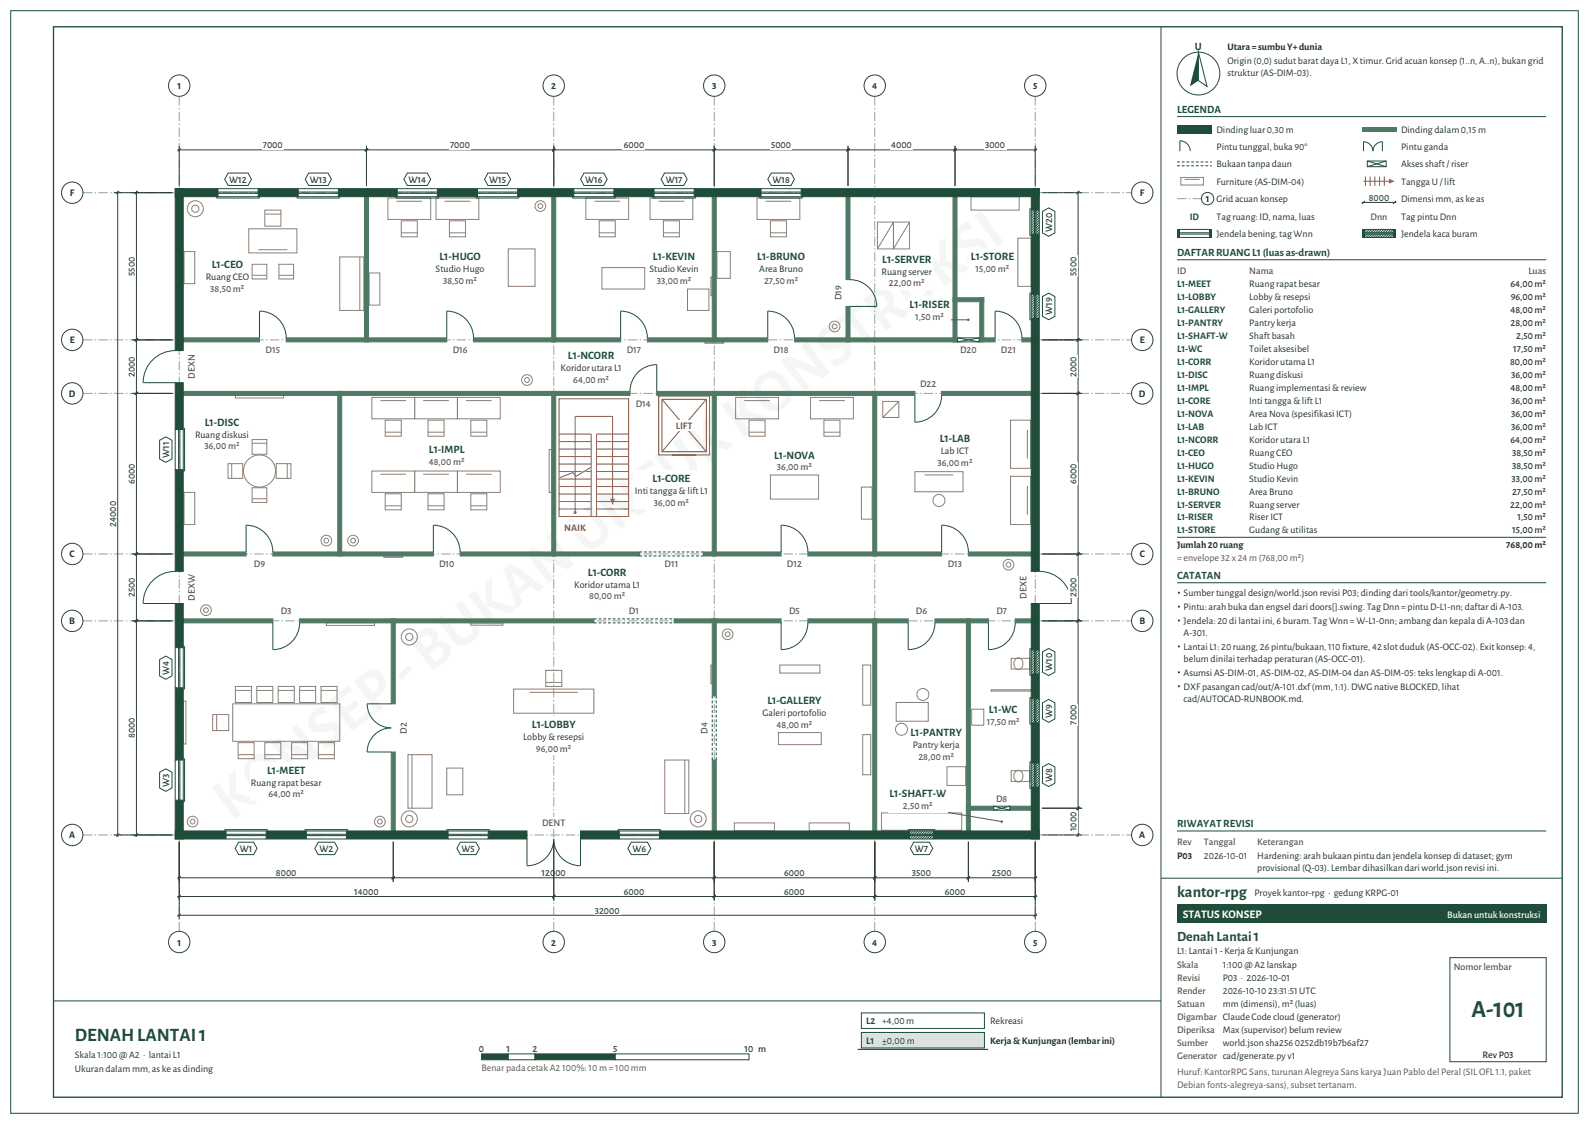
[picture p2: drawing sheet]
<svg xmlns="http://www.w3.org/2000/svg" width="594mm" height="420mm" viewBox="0 0 594 420" stroke-linecap="round" stroke-linejoin="round" font-family="sans-serif">
<path d="M20 10h564v400h-564z" fill="none" stroke="#1f4d3a" stroke-width=".49"/>
<path d="M4 4h586v412h-586zM434 10v400M20 374h414" fill="none" stroke="#1f4d3a" stroke-width=".37"/>
<path d="M31 72h392M31 127h392M31 147h392M31 207h392M31 232h392M31 312h392M67 348v-312M207 348v-312M267 348v-312M327 348v-312M387 348v-312" fill="none" stroke="#8fa99b" stroke-width=".37" stroke-dasharray="3.5 .9 .5 .9" stroke-linecap="butt"/>
<g fill="#fff" stroke="#2f4238" stroke-width=".37">
<circle cx="67" cy="352" r="4"/>
<circle cx="67" cy="32" r="4"/>
<circle cx="207" cy="352" r="4"/>
<circle cx="207" cy="32" r="4"/>
<circle cx="267" cy="352" r="4"/>
<circle cx="267" cy="32" r="4"/>
<circle cx="327" cy="352" r="4"/>
<circle cx="327" cy="32" r="4"/>
<circle cx="387" cy="352" r="4"/>
<circle cx="387" cy="32" r="4"/>
<circle cx="27" cy="312" r="4"/>
<circle cx="427" cy="312" r="4"/>
<circle cx="27" cy="232" r="4"/>
<circle cx="427" cy="232" r="4"/>
<circle cx="27" cy="207" r="4"/>
<circle cx="427" cy="207" r="4"/>
<circle cx="27" cy="147" r="4"/>
<circle cx="427" cy="147" r="4"/>
<circle cx="27" cy="127" r="4"/>
<circle cx="427" cy="127" r="4"/>
<circle cx="27" cy="72" r="4"/>
<circle cx="427" cy="72" r="4"/>
</g>
<g fill="none" stroke="#8a8076" stroke-width=".37">
<path d="M68.8 94h4v12h-4zM380.5 89h5v18h-5zM377.7 157h7.5v18h-7.5zM377.7 178h7.5v18h-7.5zM384.1 160.6v10.8M68.8 184h4v12h-4zM384.1 181.6v10.8M370.5 257.7h15v.5h-15zM378 246h7v4h-7zM68.5 262h1v16h-1zM87 263h40v14h-40zM378 288h7v4h-7z"/>
<circle cx="73" cy="78" r="3"/>
<circle cx="72" cy="307" r="2"/>
<circle cx="72" cy="307" r=".9"/>
</g>
<path d="M209 149h26v44h-26z" fill="none" stroke="#b5532f" stroke-width=".37"/>
<g fill="#4e7a64" stroke="#4e7a64" stroke-width=".37">
<path d="M377.5 301.2h10.3v1.5h-10.3z" fill-rule="evenodd"/>
<path d="M66.3 231.2h35.7v1.5h-35.7z" fill-rule="evenodd"/>
<path d="M112 231.2h110v1.5h-110z" fill-rule="evenodd"/>
<path d="M252 231.2h40v1.5h-40z" fill-rule="evenodd"/>
<path d="M302 231.2h37.5v1.5h-37.5z" fill-rule="evenodd"/>
<path d="M379.5 231.2h8.3v1.5h-8.3z" fill-rule="evenodd"/>
<path d="M66.3 206.2h25.7v1.5h-25.7z" fill-rule="evenodd"/>
<path d="M102 206.2h60v1.5h-60z" fill-rule="evenodd"/>
<path d="M172 206.2h67v1.5h-67z" fill-rule="evenodd"/>
<path d="M302 206.2h50v1.5h-50z" fill-rule="evenodd"/>
<path d="M362 206.2h25.8v1.5h-25.8z" fill-rule="evenodd"/>
<path d="M66.3 146.2h169.2v1.5h-169.2z" fill-rule="evenodd"/>
<path d="M245.5 146.2h96.5v1.5h-96.5z" fill-rule="evenodd"/>
<path d="M352 146.2h35.8v1.5h-35.8z" fill-rule="evenodd"/>
<path d="M66.3 126.2h30.7v1.5h-30.7z" fill-rule="evenodd"/>
<path d="M107 126.2h60v1.5h-60z" fill-rule="evenodd"/>
<path d="M177 126.2h55v1.5h-55z" fill-rule="evenodd"/>
<path d="M242 126.2h45v1.5h-45z" fill-rule="evenodd"/>
<path d="M297 126.2h61v1.5h-61z" fill-rule="evenodd"/>
<path d="M382 126.2h5.8v1.5h-5.8z" fill-rule="evenodd"/>
<path d="M126.2 146.2h1.5v61.5h-1.5z" fill-rule="evenodd"/>
<path d="M136.3 71.2h1.5v56.5h-1.5z" fill-rule="evenodd"/>
<path d="M206.3 146.2h1.5v61.5h-1.5z" fill-rule="evenodd"/>
<path d="M206.3 71.2h1.5v56.5h-1.5z" fill-rule="evenodd"/>
<path d="M266.3 146.2h1.5v61.5h-1.5z" fill-rule="evenodd"/>
<path d="M266.3 71.2h1.5v56.5h-1.5z" fill-rule="evenodd"/>
<path d="M326.2 231.2h1.5v81.5h-1.5z" fill-rule="evenodd"/>
<path d="M326.2 146.2h1.5v61.5h-1.5z" fill-rule="evenodd"/>
<path d="M356.3 71.2h1.5v56.5h-1.5z" fill-rule="evenodd"/>
<path d="M361.3 231.2h1.5v81.5h-1.5z" fill-rule="evenodd"/>
</g>
<g fill="#1f4d3a" stroke="#1f4d3a" stroke-width=".37">
<path d="M65.5 310.5h19v3h-19z" fill-rule="evenodd"/>
<path d="M129.5 310.5h38v3h-38z" fill-rule="evenodd"/>
<path d="M246.5 310.5h93.5v3h-93.5z" fill-rule="evenodd"/>
<path d="M349 310.5h39.5v3h-39.5z" fill-rule="evenodd"/>
<path d="M65.5 70.5h16v3h-16z" fill-rule="evenodd"/>
<path d="M96.5 70.5h15v3h-15z" fill-rule="evenodd"/>
<path d="M126.5 70.5h22v3h-22z" fill-rule="evenodd"/>
<path d="M163.5 70.5h15v3h-15z" fill-rule="evenodd"/>
<path d="M193.5 70.5h21v3h-21z" fill-rule="evenodd"/>
<path d="M229.5 70.5h15v3h-15z" fill-rule="evenodd"/>
<path d="M259.5 70.5h25v3h-25z" fill-rule="evenodd"/>
<path d="M299.5 70.5h89v3h-89z" fill-rule="evenodd"/>
<path d="M65.5 299h3v14.5h-3z" fill-rule="evenodd"/>
<path d="M65.5 257h3v27h-3z" fill-rule="evenodd"/>
<path d="M65.5 225.5h3v16.5h-3z" fill-rule="evenodd"/>
<path d="M65.5 175.5h3v38h-3z" fill-rule="evenodd"/>
<path d="M65.5 143h3v17.5h-3z" fill-rule="evenodd"/>
<path d="M65.5 70.5h3v60.5h-3z" fill-rule="evenodd"/>
<path d="M385.5 294.1h3v19.4h-3z" fill-rule="evenodd"/>
<path d="M385.5 270.1h3v15h-3z" fill-rule="evenodd"/>
<path d="M385.5 251.9h3v9.2h-3z" fill-rule="evenodd"/>
<path d="M385.5 225.5h3v17.4h-3z" fill-rule="evenodd"/>
<path d="M385.5 119h3v94.5h-3z" fill-rule="evenodd"/>
<path d="M385.5 87.5h3v22.5h-3z" fill-rule="evenodd"/>
<path d="M385.5 70.5h3v8h-3z" fill-rule="evenodd"/>
</g>
<path d="M65.5 213.5a12 12 0 0 0-12 12h12M197 313.5v10a10 10 0 0 0 10-10 10 10 0 0 0 10 10v-10" fill="none" stroke="#1f4d3a" stroke-width=".37"/>
<path d="M69.4 214.2h4.2v10.6h-4.2z" fill-rule="evenodd" fill="#fff"/>
<path d="M388.5 213.5a12 12 0 0 1 12 12h-12" fill="none" stroke="#1f4d3a" stroke-width=".37"/>
<path d="M380.4 215h4.2v9h-4.2z" fill-rule="evenodd" fill="#fff"/>
<path d="M65.5 131a12 12 0 0 0-12 12h12" fill="none" stroke="#1f4d3a" stroke-width=".37"/>
<path d="M69.4 132.1h4.2v9.8h-4.2z" fill-rule="evenodd" fill="#fff"/>
<g fill="#fff" stroke="#1f4d3a" stroke-width=".37">
<path d="M89.2 314.7h5.6l1.3 2.3-1.3 2.3h-5.6l-1.3-2.3z" fill-rule="evenodd"/>
<path d="M119 314.7h6l1.3 2.3-1.3 2.3h-6l-1.3-2.3z" fill-rule="evenodd"/>
</g>
<path d="M65.5 284v15M66.8 284v15M67.2 284v15M68.5 284v15M68.5 283.5h.5v16h-.5" fill="none" stroke="#1f4d3a" stroke-width=".37"/>
<path d="M59.7 288.6l2.3-1.3 2.3 1.3v5.8l-2.3 1.3-2.3-1.3z" fill-rule="evenodd" fill="#fff" stroke="#1f4d3a" stroke-width=".37"/>
<path d="M65.5 242v15M66.8 242v15M67.2 242v15M68.5 242v15M68.5 241.5h.5v16h-.5" fill="none" stroke="#1f4d3a" stroke-width=".37"/>
<g fill="#fff" stroke="#1f4d3a" stroke-width=".37">
<path d="M59.7 246.4l2.3-1.2 2.3 1.2v6.2l-2.3 1.2-2.3-1.2z" fill-rule="evenodd"/>
<path d="M172.1 314.7h5.8l1.3 2.3-1.3 2.3h-5.8l-1.3-2.3z" fill-rule="evenodd"/>
<path d="M236 314.7h6l1.3 2.3-1.3 2.3h-6l-1.3-2.3z" fill-rule="evenodd"/>
<path d="M341.6 314.7h5.8l1.3 2.3-1.3 2.3h-5.8l-1.3-2.3z" fill-rule="evenodd"/>
</g>
<g fill="none" stroke="#1f4d3a" stroke-width=".37">
<path d="M385.5 285.1v9M385.5 284.6h-.5v10h.5M385.9 285.1l-.4 .5M386.7 285.1v9M386.9 285.1l-1.4 1.4M387.3 285.1v9M387.8 285.1l-2.3 2.3M388.5 285.1v9M388.5 285.3l-3 3M388.5 286.2l-3 3M388.5 287.1l-3 3M388.5 288l-3 3"/>
<path d="M388.5 288.9l-3 3M388.5 289.8l-3 3M388.5 290.7l-3 3M388.5 291.6l-2.6 2.5M388.5 292.5l-1.6 1.6M388.5 293.4l-.7 .7"/>
</g>
<path d="M389.7 286.6l2.3-1.3 2.3 1.3v6l-2.3 1.3-2.3-1.3z" fill-rule="evenodd" fill="#fff" stroke="#1f4d3a" stroke-width=".37"/>
<g fill="none" stroke="#1f4d3a" stroke-width=".37">
<path d="M385.5 261.1v9M385.5 260.6h-.5v10h.5M385.9 261.1l-.4 .5M386.7 261.1v9M386.9 261.1l-1.4 1.4M387.3 261.1v9M387.8 261.1l-2.3 2.3M388.5 261.1v9M388.5 261.3l-3 3M388.5 262.2l-3 3M388.5 263.1l-3 3M388.5 264l-3 3"/>
<path d="M388.5 264.9l-3 3M388.5 265.8l-3 3M388.5 266.7l-3 3M388.5 267.6l-2.6 2.5M388.5 268.5l-1.6 1.6M388.5 269.4l-.7 .7"/>
</g>
<path d="M389.7 262.6l2.3-1.3 2.3 1.3v6l-2.3 1.3-2.3-1.3z" fill-rule="evenodd" fill="#fff" stroke="#1f4d3a" stroke-width=".37"/>
<g fill="none" stroke="#1f4d3a" stroke-width=".37">
<path d="M385.5 242.9v9M385.5 242.4h-.5v10h.5M385.9 242.9l-.4 .4M386.7 242.9v9M386.9 242.9l-1.4 1.3M387.3 242.9v9M387.8 242.9l-2.3 2.2M388.5 242.9v9M388.5 243l-3 3M388.5 243.9l-3 3M388.5 244.8l-3 3M388.5 245.7l-3 3"/>
<path d="M388.5 246.6l-3 3M388.5 247.5l-3 3M388.5 248.4l-3 3M388.5 249.3l-2.6 2.6M388.5 250.2l-1.6 1.7M388.5 251.1l-.7 .8"/>
</g>
<path d="M389.7 243.6l2.3-1.3 2.3 1.3v7.6l-2.3 1.2-2.3-1.2z" fill-rule="evenodd" fill="#fff" stroke="#1f4d3a" stroke-width=".37"/>
<path d="M68.5 160h.5v16h-.5M65.5 160.5v15M66.8 160.5v15M67.2 160.5v15M68.5 160.5v15" fill="none" stroke="#1f4d3a" stroke-width=".37"/>
<path d="M59.7 164.5l2.3-1.3 2.3 1.3v7l-2.3 1.3-2.3-1.3z" fill-rule="evenodd" fill="#fff" stroke="#1f4d3a" stroke-width=".37"/>
<path d="M81.5 70.5h15" fill="none" stroke="#1f4d3a" stroke-width=".37"/>
<path d="M85.3 64.7h7.4l1.3 2.3-1.3 2.3h-7.4l-1.3-2.3z" fill-rule="evenodd" fill="#fff" stroke="#1f4d3a" stroke-width=".37"/>
<path d="M111.5 70.5h15" fill="none" stroke="#1f4d3a" stroke-width=".37"/>
<path d="M115.4 64.7h7.2l1.3 2.3-1.3 2.3h-7.2l-1.3-2.3z" fill-rule="evenodd" fill="#fff" stroke="#1f4d3a" stroke-width=".37"/>
<path d="M148.5 70.5h15" fill="none" stroke="#1f4d3a" stroke-width=".37"/>
<path d="M152.3 64.7h7.4l1.3 2.3-1.3 2.3h-7.4l-1.3-2.3z" fill-rule="evenodd" fill="#fff" stroke="#1f4d3a" stroke-width=".37"/>
<path d="M178.5 70.5h15" fill="none" stroke="#1f4d3a" stroke-width=".37"/>
<path d="M182.4 64.7h7.2l1.3 2.3-1.3 2.3h-7.2l-1.3-2.3z" fill-rule="evenodd" fill="#fff" stroke="#1f4d3a" stroke-width=".37"/>
<path d="M214.5 70.5h15" fill="none" stroke="#1f4d3a" stroke-width=".37"/>
<path d="M218.3 64.7h7.4l1.3 2.3-1.3 2.3h-7.4l-1.3-2.3z" fill-rule="evenodd" fill="#fff" stroke="#1f4d3a" stroke-width=".37"/>
<path d="M244.5 70.5h15" fill="none" stroke="#1f4d3a" stroke-width=".37"/>
<path d="M248.4 64.7h7.2l1.3 2.3-1.3 2.3h-7.2l-1.3-2.3z" fill-rule="evenodd" fill="#fff" stroke="#1f4d3a" stroke-width=".37"/>
<path d="M284.5 70.5h15" fill="none" stroke="#1f4d3a" stroke-width=".37"/>
<path d="M288.3 64.7h7.4l1.3 2.3-1.3 2.3h-7.4l-1.3-2.3z" fill-rule="evenodd" fill="#fff" stroke="#1f4d3a" stroke-width=".37"/>
<g fill="none" stroke="#1f4d3a" stroke-width=".37">
<path d="M385.5 110v9M385.5 109.5h-.5v10h.5M385.9 110l-.4 .4M386.7 110v9M386.9 110l-1.4 1.3M387.3 110v9M387.8 110l-2.3 2.2M388.5 110v9M388.5 110.1l-3 3M388.5 111l-3 3M388.5 111.9l-3 3M388.5 112.8l-3 3"/>
<path d="M388.5 113.7l-3 3M388.5 114.6l-3 3M388.5 115.5l-3 3M388.5 116.4l-2.6 2.6M388.5 117.3l-1.6 1.7M388.5 118.2l-.7 .8"/>
</g>
<path d="M389.7 110.8l2.3-1.3 2.3 1.3v7.4l-2.3 1.3-2.3-1.3z" fill-rule="evenodd" fill="#fff" stroke="#1f4d3a" stroke-width=".37"/>
<g fill="none" stroke="#1f4d3a" stroke-width=".37">
<path d="M385.5 78.5v9M385.5 78h-.5v10h.5M385.9 78.5l-.4 .4M386.7 78.5v9M386.9 78.5l-1.4 1.3M387.3 78.5v9M387.8 78.5l-2.3 2.2M388.5 78.5v9M388.5 78.6l-3 3M388.5 79.5l-3 3M388.5 80.4l-3 3M388.5 81.3l-3 3"/>
<path d="M388.5 82.2l-3 3M388.5 83.1l-3 3M388.5 84l-3 3M388.5 84.9l-2.6 2.6M388.5 85.8l-1.6 1.7M388.5 86.7l-.7 .8"/>
</g>
<path d="M389.7 79l2.3-1.3 2.3 1.3v8l-2.3 1.3-2.3-1.3z" fill-rule="evenodd" fill="#fff" stroke="#1f4d3a" stroke-width=".37"/>
<path d="M67 314.5v15M147 314.5v15M66.3 328h81.4M67.6 327.4l-1.2 1.2M147.6 327.4l-1.2 1.2" fill="none" stroke="#2f4238" stroke-width=".37"/>
<path d="M102.8 324.3h8.4v3.4h-8.4z" fill-rule="evenodd" fill="#fff"/>
<path d="M147 314.5v15M267 314.5v15M146.3 328h121.4M147.6 327.4l-1.2 1.2M267.6 327.4l-1.2 1.2" fill="none" stroke="#2f4238" stroke-width=".37"/>
<path d="M202.1 324.3h9.8v3.4h-9.8z" fill-rule="evenodd" fill="#fff"/>
<path d="M267 314.5v15M327 314.5v15M266.3 328h61.4M267.6 327.4l-1.2 1.2M327.6 327.4l-1.2 1.2" fill="none" stroke="#2f4238" stroke-width=".37"/>
<path d="M292.8 324.3h8.4v3.4h-8.4z" fill-rule="evenodd" fill="#fff"/>
<path d="M327 314.5v15M362 314.5v15M326.3 328h36.4M327.6 327.4l-1.2 1.2M362.6 327.4l-1.2 1.2" fill="none" stroke="#2f4238" stroke-width=".37"/>
<path d="M340.6 324.3h7.8v3.4h-7.8z" fill-rule="evenodd" fill="#fff"/>
<path d="M362 314.5v15M387 314.5v15M361.3 328h26.4M362.6 327.4l-1.2 1.2M387.6 327.4l-1.2 1.2" fill="none" stroke="#2f4238" stroke-width=".37"/>
<path d="M370.5 324.3h8v3.4h-8z" fill-rule="evenodd" fill="#fff"/>
<path d="M67 314.5v22M207 314.5v22M66.3 335h141.4M67.6 334.4l-1.2 1.2M207.6 334.4l-1.2 1.2" fill="none" stroke="#2f4238" stroke-width=".37"/>
<path d="M132.1 331.3h9.8v3.4h-9.8z" fill-rule="evenodd" fill="#fff"/>
<path d="M207 314.5v22M267 314.5v22M206.3 335h61.4M207.6 334.4l-1.2 1.2M267.6 334.4l-1.2 1.2" fill="none" stroke="#2f4238" stroke-width=".37"/>
<path d="M232.8 331.3h8.4v3.4h-8.4z" fill-rule="evenodd" fill="#fff"/>
<path d="M267 314.5v22M327 314.5v22M266.3 335h61.4M267.6 334.4l-1.2 1.2M327.6 334.4l-1.2 1.2" fill="none" stroke="#2f4238" stroke-width=".37"/>
<path d="M292.8 331.3h8.4v3.4h-8.4z" fill-rule="evenodd" fill="#fff"/>
<path d="M327 314.5v22M387 314.5v22M326.3 335h61.4M327.6 334.4l-1.2 1.2M387.6 334.4l-1.2 1.2" fill="none" stroke="#2f4238" stroke-width=".37"/>
<path d="M352.8 331.3h8.4v3.4h-8.4z" fill-rule="evenodd" fill="#fff"/>
<path d="M67 314.5v29M387 314.5v29M66.3 342h321.4M67.6 341.4l-1.2 1.2M387.6 341.4l-1.2 1.2" fill="none" stroke="#2f4238" stroke-width=".37"/>
<path d="M222 338.3h10v3.4h-10z" fill-rule="evenodd" fill="#fff"/>
<path d="M49.5 232h15M51 231.3v81.4M51.6 231.4l-1.2 1.2M49.5 312h15M51.6 311.4l-1.2 1.2" fill="none" stroke="#2f4238" stroke-width=".37"/>
<path d="M47.3 267.8h3.4v8.4h-3.4z" fill-rule="evenodd" fill="#fff"/>
<path d="M49.5 207h15M51 206.3v26.4M51.6 206.4l-1.2 1.2M49.5 232h15M51.6 231.4l-1.2 1.2" fill="none" stroke="#2f4238" stroke-width=".37"/>
<path d="M47.3 215.5h3.4v8h-3.4z" fill-rule="evenodd" fill="#fff"/>
<path d="M49.5 147h15M51 146.3v61.4M51.6 146.4l-1.2 1.2M49.5 207h15M51.6 206.4l-1.2 1.2" fill="none" stroke="#2f4238" stroke-width=".37"/>
<path d="M47.3 172.8h3.4v8.4h-3.4z" fill-rule="evenodd" fill="#fff"/>
<path d="M49.5 127h15M51 126.3v21.4M51.6 126.4l-1.2 1.2M49.5 147h15M51.6 146.4l-1.2 1.2" fill="none" stroke="#2f4238" stroke-width=".37"/>
<path d="M47.3 132.8h3.4v8.4h-3.4z" fill-rule="evenodd" fill="#fff"/>
<path d="M49.5 72h15M51 71.3v56.4M51.6 71.4l-1.2 1.2M49.5 127h15M51.6 126.4l-1.2 1.2" fill="none" stroke="#2f4238" stroke-width=".37"/>
<path d="M47.3 95.6h3.4v7.8h-3.4z" fill-rule="evenodd" fill="#fff"/>
<path d="M42.5 72h22M44 71.3v241.4M44.6 71.4l-1.2 1.2M42.5 312h22M44.6 311.4l-1.2 1.2" fill="none" stroke="#2f4238" stroke-width=".37"/>
<path d="M40.3 186.8h3.4v10.4h-3.4z" fill-rule="evenodd" fill="#fff"/>
<path d="M66.3 56h71.4M67 54.5v15M67.6 55.4l-1.2 1.2M137 54.5v15M137.6 55.4l-1.2 1.2" fill="none" stroke="#2f4238" stroke-width=".37"/>
<path d="M97.9 52.3h8.2v3.4h-8.2z" fill-rule="evenodd" fill="#fff"/>
<path d="M136.3 56h71.4M137 54.5v15M137.6 55.4l-1.2 1.2M207 54.5v15M207.6 55.4l-1.2 1.2" fill="none" stroke="#2f4238" stroke-width=".37"/>
<path d="M167.9 52.3h8.2v3.4h-8.2z" fill-rule="evenodd" fill="#fff"/>
<path d="M206.3 56h61.4M207 54.5v15M207.6 55.4l-1.2 1.2M267 54.5v15M267.6 55.4l-1.2 1.2" fill="none" stroke="#2f4238" stroke-width=".37"/>
<path d="M232.8 52.3h8.4v3.4h-8.4z" fill-rule="evenodd" fill="#fff"/>
<path d="M266.3 56h51.4M267 54.5v15M267.6 55.4l-1.2 1.2M317 54.5v15M317.6 55.4l-1.2 1.2" fill="none" stroke="#2f4238" stroke-width=".37"/>
<path d="M287.9 52.3h8.2v3.4h-8.2z" fill-rule="evenodd" fill="#fff"/>
<path d="M316.3 56h41.4M317 54.5v15M317.6 55.4l-1.2 1.2M357 54.5v15M357.6 55.4l-1.2 1.2" fill="none" stroke="#2f4238" stroke-width=".37"/>
<path d="M332.8 52.3h8.4v3.4h-8.4z" fill-rule="evenodd" fill="#fff"/>
<path d="M356.3 56h31.4M357 54.5v15M357.6 55.4l-1.2 1.2M387 54.5v15M387.6 55.4l-1.2 1.2" fill="none" stroke="#2f4238" stroke-width=".37"/>
<path d="M367.9 52.3h8.2v3.4h-8.2z" fill-rule="evenodd" fill="#fff"/>
<path d="M389.5 312h15M389.5 302h15M403 301.3v11.4M403.6 311.4l-1.2 1.2M403.6 301.4l-1.2 1.2" fill="none" stroke="#2f4238" stroke-width=".37"/>
<path d="M399.3 303h3.4v8h-3.4z" fill-rule="evenodd" fill="#fff"/>
<path d="M389.5 232h15M403 231.3v71.4M403.6 231.4l-1.2 1.2M389.5 302h15M403.6 301.4l-1.2 1.2" fill="none" stroke="#2f4238" stroke-width=".37"/>
<path d="M399.3 262.9h3.4v8.2h-3.4z" fill-rule="evenodd" fill="#fff"/>
<path d="M389.5 207h15M403 206.3v26.4M403.6 206.4l-1.2 1.2M389.5 232h15M403.6 231.4l-1.2 1.2" fill="none" stroke="#2f4238" stroke-width=".37"/>
<path d="M399.3 215.5h3.4v8h-3.4z" fill-rule="evenodd" fill="#fff"/>
<path d="M389.5 147h15M403 146.3v61.4M403.6 146.4l-1.2 1.2M389.5 207h15M403.6 206.4l-1.2 1.2" fill="none" stroke="#2f4238" stroke-width=".37"/>
<path d="M399.3 172.8h3.4v8.4h-3.4z" fill-rule="evenodd" fill="#fff"/>
<path d="M389.5 127h15M403 126.3v21.4M403.6 126.4l-1.2 1.2M389.5 147h15M403.6 146.4l-1.2 1.2" fill="none" stroke="#2f4238" stroke-width=".37"/>
<path d="M399.3 132.8h3.4v8.4h-3.4z" fill-rule="evenodd" fill="#fff"/>
<path d="M389.5 72h15M403 71.3v56.4M403.6 71.4l-1.2 1.2M389.5 127h15M403.6 126.4l-1.2 1.2" fill="none" stroke="#2f4238" stroke-width=".37"/>
<path d="M399.3 95.6h3.4v7.8h-3.4z" fill-rule="evenodd" fill="#fff"/>
<path d="M180 393.8h10v2.2h-10z" fill-rule="evenodd" fill="#1f4d3a" stroke="#1f4d3a" stroke-width=".37"/>
<path d="M190 393.8h10v2.2h-10z" fill-rule="evenodd" fill="#fff" stroke="#1f4d3a" stroke-width=".37"/>
<path d="M200 393.8h30v2.2h-30z" fill-rule="evenodd" fill="#1f4d3a" stroke="#1f4d3a" stroke-width=".37"/>
<path d="M230 393.8h50v2.2h-50z" fill-rule="evenodd" fill="#fff" stroke="#1f4d3a" stroke-width=".37"/>
<path d="M322 385.8h46v5.8h-46z" fill-rule="evenodd" fill="#d9e6df" stroke="#1f4d3a" stroke-width=".37"/>
<path d="M322 378.5h46v5.8h-46z" fill-rule="evenodd" fill="#fff" stroke="#1f4d3a" stroke-width=".37"/>
<path d="M320.6 392.1h48.8" fill="none" stroke="#1f4d3a" stroke-width=".42"/>
<circle cx="448" cy="27.5" r="8" fill="none" stroke="#1f4d3a" stroke-width=".37"/>
<path d="M448 19.5v10.6l-3.2 2.2z" fill="#1f4d3a"/>
<path d="M448 19.5l3.2 12.8-3.2-2.2z" fill="#fff" stroke="#1f4d3a" stroke-width=".37"/>
<path d="M440 43.6h138" fill="none" stroke="#1f4d3a" stroke-width=".37"/>
<path d="M440 46.7h13v3h-13z" fill-rule="evenodd" fill="#1f4d3a"/>
<path d="M509 47.5h13v1.5h-13z" fill-rule="evenodd" fill="#4e7a64"/>
<path d="M441.1 56.5v-3.9a3.9 3.9 0 0 1 3.8 3.9M509.7 56.5v-3.5a3.5 3.5 0 0 1 3.5 3.5 3.5 3.5 0 0 1 3.6-3.5v3.5M511.1 60.2h7.1v2.1h-7.1zM511.1 60.2l7.1 2.1M518.2 60.2l-7.1 2.1" fill="none" stroke="#1f4d3a" stroke-width=".37"/>
<path d="M440 60.5h13M440 61.9h13" fill="none" stroke="#1f4d3a" stroke-width=".37" stroke-dasharray="1.1 .7" stroke-linecap="butt"/>
<path d="M441.4 66.3h8.5v2.8h-8.5zM442.8 67h5.7" fill="none" stroke="#8a8076" stroke-width=".37"/>
<path d="M509.7 67.7h9.9M510.4 66v3.5M512.2 66v3.5M513.9 66v3.5M515.7 66v3.5M517.5 66v3.5" fill="none" stroke="#b5532f" stroke-width=".37"/>
<path d="M519.2 66.8l2.1 .9-2.1 .9z" fill="#b5532f"/>
<path d="M440 74.2h9.5" fill="none" stroke="#8fa99b" stroke-width=".37" stroke-dasharray="3.5 .9 .5 .9" stroke-linecap="butt"/>
<circle cx="451.4" cy="74.2" r="2.32" fill="#fff" stroke="#2f4238" stroke-width=".37"/>
<path d="M509 75.6h13M510.3 75.1l-1.2 1.1M521.9 75.1l-1.2 1.1" fill="none" stroke="#2f4238" stroke-width=".37"/>
<g fill="#1f4d3a">
<path d="M440 85.7h1.1v3h-1.1z" fill-rule="evenodd"/>
<path d="M451.9 85.7h1.1v3h-1.1z" fill-rule="evenodd"/>
</g>
<path d="M441.1 88.7h10.8M441.1 85.7h10.8M441.1 87.5h10.8M441.1 87h10.8" fill="none" stroke="#1f4d3a" stroke-width=".37"/>
<g fill="#1f4d3a">
<path d="M509 85.7h1.1v3h-1.1z" fill-rule="evenodd"/>
<path d="M520.9 85.7h1.1v3h-1.1z" fill-rule="evenodd"/>
</g>
<g fill="none" stroke="#1f4d3a" stroke-width=".37">
<path d="M440 97.1h138M510.1 88.7h10.8M510.1 87.5h10.8M510.1 87h10.8M511 85.7l-1 1M511.9 85.7l-1.9 1.9M512.8 85.7l-2.8 2.8M513.7 85.7l-3 3M514.6 85.7l-3 3M515.5 85.7l-3 3M516.4 85.7l-3 3M517.3 85.7l-3 3"/>
<path d="M518.2 85.7l-3 3M519.1 85.7l-3 3M520 85.7l-3 3M520.9 85.7l-3 3M520.9 85.7l-10.9 .1M521 86.5l-2.2 2.2M521 87.4l-1.3 1.3M521 88.3l-.4 .4M440 200.8h138M440 217.7h138"/>
</g>
<g fill="#22302a">
<circle cx="440.7" cy="221.5" r=".39"/>
<circle cx="440.7" cy="226.7" r=".39"/>
<circle cx="440.7" cy="231.9" r=".39"/>
<circle cx="440.7" cy="241.5" r=".39"/>
<circle cx="440.7" cy="251.2" r=".39"/>
<circle cx="440.7" cy="256.4" r=".39"/>
</g>
<path d="M434 328.2h150" fill="none" stroke="#1f4d3a" stroke-width=".37"/>
<path d="M440 338h138v6.9h-138z" fill-rule="evenodd" fill="#1f4d3a"/>
<path d="M440 310.5h138M542 357.8h36v38.9h-36z" fill="none" stroke="#1f4d3a" stroke-width=".37"/>
<text font-size="22.6" fill="#fff" x="86.5" y="307.1" transform="rotate(-37 86.5 307.1)">KONSEP - BUKAN UNTUK KONSTRUKSI</text>
<text font-size="9.2" fill="#1f4d3a" x="550" y="380.1">A-101</text>
<text font-size="7.1" fill="#1f4d3a" x="28" y="389">DENAH LANTAI 1</text>
<text font-size="6" fill="#1f4d3a" x="440" y="335.2">kantor-rpg</text>
<text font-size="5.2" fill="#1f4d3a" x="440" y="351.6">Denah Lantai 1</text>
<text font-size="4.3" fill="#fff" x="442.1" y="343">STATUS KONSEP</text>
<g font-size="4.2" fill="#1f4d3a">
<text x="79.2" y="100.2">L1-CEO</text>
<text x="164.3" y="97.2">L1-HUGO</text>
<text x="244.1" y="97.2">L1-KEVIN</text>
<text x="283.1" y="97.2">L1-BRUNO</text>
<text x="329.8" y="98.2">L1-SERVER</text>
<text x="362.9" y="97.3">L1-STORE</text>
<text x="340" y="115">L1-RISER</text>
<text x="212.3" y="134.2">L1-NCORR</text>
<text x="76.6" y="159.2">L1-DISC</text>
<text x="351.3" y="165.2">L1-LAB</text>
<text x="160.3" y="169.3">L1-IMPL</text>
<text x="289.4" y="171.3">L1-NOVA</text>
<text x="243.9" y="180.2">L1-CORE</text>
<text x="219.8" y="215.2">L1-CORR</text>
<text x="286.9" y="263.2">L1-GALLERY</text>
<text x="369.7" y="266.3">L1-WC</text>
<text x="198.8" y="272.2">L1-LOBBY</text>
<text x="340.3" y="275.2">L1-PANTRY</text>
<text x="99.8" y="289.2">L1-MEET</text>
<text x="332.5" y="297.9">L1-SHAFT-W</text>
</g>
<g font-size="4.1" fill="#1f4d3a">
<text x="446.7" y="18.6">U</text>
<text x="440" y="42.2">LEGENDA</text>
<text x="440" y="95.6">DAFTAR RUANG L1 (luas as-drawn)</text>
<text x="440" y="216.3">CATATAN</text>
<text x="440" y="309.1">RIWAYAT REVISI</text>
</g>
<g font-size="3.7" fill="#22302a">
<text x="458.8" y="18.7">Utara = sumbu Y+ dunia</text>
<text x="458.8" y="23.9">Origin (0,0) sudut barat daya L1, X timur. Grid acuan konsep (1..n, A..n), bukan grid</text>
<text x="458.8" y="28.3">struktur (AS-DIM-03).</text>
<text x="66.3" y="33.3">1</text>
<text x="206.1" y="33.3">2</text>
<text x="266.2" y="33.3">3</text>
<text x="326.1" y="33.3">4</text>
<text x="386.2" y="33.3">5</text>
<text x="454.8" y="49.5">Dinding luar 0,30 m</text>
<text x="523.8" y="49.5">Dinding dalam 0,15 m</text>
<text x="454.8" y="56">Pintu tunggal, buka 90°</text>
<text x="523.8" y="56">Pintu ganda</text>
<text x="454.8" y="62.5">Bukaan tanpa daun</text>
<text x="523.8" y="62.5">Akses shaft / riser</text>
<text x="85.7" y="68.3">W12</text>
<text x="115.8" y="68.3">W13</text>
<text x="152.7" y="68.3">W14</text>
<text x="182.8" y="68.3">W15</text>
<text x="218.8" y="68.3">W16</text>
<text x="248.9" y="68.3">W17</text>
<text x="288.7" y="68.3">W18</text>
<text x="454.8" y="69">Furniture (AS-DIM-04)</text>
<text x="523.8" y="69">Tangga U / lift</text>
<text x="26.1" y="73.3">F</text>
<text x="426.1" y="73.3">F</text>
<text x="450.7" y="75.5">1</text>
<text x="454.8" y="75.5">Grid acuan konsep</text>
<text x="523.8" y="75.5">Dimensi mm, as ke as</text>
<text x="454.8" y="82">Tag ruang: ID, nama, luas</text>
<text x="523.8" y="82">Tag pintu Dnn</text>
<text x="393.3" y="86.6" transform="rotate(-90 393.3 86.6)">W20</text>
<text x="454.8" y="88.5">Jendela bening, tag Wnn</text>
<text x="523.8" y="88.5">Jendela kaca buram</text>
<text x="162.9" y="101.6">Studio Hugo</text>
<text x="242.8" y="101.6">Studio Kevin</text>
<text x="283.8" y="101.6">Area Bruno</text>
<text x="76.9" y="104.6">Ruang CEO</text>
<text x="329.5" y="102.6">Ruang server</text>
<text x="467" y="107.4">Ruang rapat besar</text>
<text x="564.6" y="107.4">64,00 m²</text>
<text x="467" y="112.2">Lobby &amp; resepsi</text>
<text x="564.7" y="112.2">96,00 m²</text>
<text x="393.3" y="117.7" transform="rotate(-90 393.3 117.7)">W19</text>
<text x="467" y="117">Galeri portofolio</text>
<text x="564.6" y="117">48,00 m²</text>
<text x="467" y="121.9">Pantry kerja</text>
<text x="564.6" y="121.9">28,00 m²</text>
<text x="26" y="128.3">E</text>
<text x="426" y="128.3">E</text>
<text x="467" y="126.7">Shaft basah</text>
<text x="467" y="131.6">Toilet aksesibel</text>
<text x="565.7" y="131.6">17,50 m²</text>
<text x="566.8" y="126.7">2,50 m²</text>
<text x="467" y="136.4">Koridor utama L1</text>
<text x="564.5" y="136.4">80,00 m²</text>
<text x="209.6" y="138.6">Koridor utara L1</text>
<text x="467" y="141.2">Ruang diskusi</text>
<text x="564.9" y="141.2">36,00 m²</text>
<text x="25.8" y="148.3">D</text>
<text x="425.8" y="148.3">D</text>
<text x="467" y="146.1">Ruang implementasi &amp; review</text>
<text x="564.6" y="146.1">48,00 m²</text>
<text x="467" y="150.9">Inti tangga &amp; lift L1</text>
<text x="467" y="155.8">Area Nova (spesifikasi ICT)</text>
<text x="564.9" y="150.9">36,00 m²</text>
<text x="564.9" y="155.8">36,00 m²</text>
<text x="467" y="160.6">Lab ICT</text>
<text x="564.9" y="160.6">36,00 m²</text>
<text x="72.9" y="163.6">Ruang diskusi</text>
<text x="467" y="165.4">Koridor utara L1</text>
<text x="564.6" y="165.4">64,00 m²</text>
<text x="63.3" y="171" transform="rotate(-90 63.3 171)">W11</text>
<text x="351.7" y="169.6">Lab ICT</text>
<text x="467" y="170.3">Ruang CEO</text>
<text x="565.2" y="170.3">38,50 m²</text>
<text x="467" y="175.1">Studio Hugo</text>
<text x="467" y="180">Studio Kevin</text>
<text x="565" y="180">33,00 m²</text>
<text x="565.2" y="175.1">38,50 m²</text>
<text x="237.3" y="184.6">Inti tangga &amp; lift L1</text>
<text x="467" y="184.8">Area Bruno</text>
<text x="565.2" y="184.8">27,50 m²</text>
<text x="467" y="189.6">Ruang server</text>
<text x="564.6" y="189.6">22,00 m²</text>
<text x="467" y="194.5">Riser ICT</text>
<text x="567.3" y="194.5">1,50 m²</text>
<text x="467" y="199.3">Gudang &amp; utilitas</text>
<text x="565.3" y="199.3">15,00 m²</text>
<text x="26" y="208.3">C</text>
<text x="426" y="208.3">C</text>
<text x="440" y="204.9">Jumlah 20 ruang</text>
<text x="563.1" y="204.9">768,00 m²</text>
<text x="214.7" y="219.6">Koridor utama L1</text>
<text x="442.5" y="222.8">Sumber tunggal design/world.json revisi P03; dinding dari tools/kantor/geometry.py.</text>
<text x="25.9" y="233.3">B</text>
<text x="425.9" y="233.3">B</text>
<text x="442.5" y="228">Pintu: arah buka dan engsel dari doors[].swing. Tag Dnn = pintu D-L1-nn; daftar di A-103.</text>
<text x="442.5" y="233.2">Jendela: 20 di lantai ini, 6 buram. Tag Wnn = W-L1-0nn; ambang dan kepala di A-103 dan</text>
<text x="442.5" y="237.7">A-301.</text>
<text x="442.5" y="242.9">Lantai L1: 20 ruang, 26 pintu/bukaan, 110 fixture, 42 slot duduk (AS-OCC-02). Exit konsep: 4,</text>
<text x="393.3" y="250.7" transform="rotate(-90 393.3 250.7)">W10</text>
<text x="442.5" y="247.4">belum dinilai terhadap peraturan (AS-OCC-01).</text>
<text x="63.3" y="252.1" transform="rotate(-90 63.3 252.1)">W4</text>
<text x="442.5" y="252.6">Asumsi AS-DIM-01, AS-DIM-02, AS-DIM-04 dan AS-DIM-05: teks lengkap di A-001.</text>
<text x="442.5" y="257.8">DXF pasangan cad/out/A-101.dxf (mm, 1:1). DWG native BLOCKED, lihat</text>
<text x="442.5" y="262.2">cad/AUTOCAD-RUNBOOK.md.</text>
<text x="285" y="267.6">Galeri portofolio</text>
<text x="393.3" y="268.2" transform="rotate(-90 393.3 268.2)">W9</text>
<text x="195.6" y="276.6">Lobby &amp; resepsi</text>
<text x="341.2" y="279.6">Pantry kerja</text>
<text x="63.3" y="294" transform="rotate(-90 63.3 294)">W3</text>
<text x="93.8" y="293.6">Ruang rapat besar</text>
<text x="393.3" y="292.2" transform="rotate(-90 393.3 292.2)">W8</text>
<text x="25.9" y="313.3">A</text>
<text x="425.9" y="313.3">A</text>
<text x="89.6" y="318.3">W1</text>
<text x="119.4" y="318.3">W2</text>
<text x="172.5" y="318.3">W5</text>
<text x="236.4" y="318.3">W6</text>
<text x="342" y="318.3">W7</text>
<text x="440" y="320.8">P03</text>
<text x="450" y="320.8">2026-10-01</text>
<text x="470" y="320.8">Hardening: arah bukaan pintu dan jendela konsep di dataset; gym</text>
<text x="470" y="325.3">provisional (Q-03). Lembar dihasilkan dari world.json revisi ini.</text>
<text x="468.9" y="334.9">Proyek kantor-rpg · gedung KRPG-01</text>
<text x="66.3" y="353.3">1</text>
<text x="206.1" y="353.3">2</text>
<text x="266.2" y="353.3">3</text>
<text x="326.1" y="353.3">4</text>
<text x="386.2" y="353.3">5</text>
<text x="440" y="356.4">L1: Lantai 1 - Kerja &amp; Kunjungan</text>
<text x="457.1" y="361.8">1:100 @ A2 lanskap</text>
<text x="457.1" y="366.6">P03 · 2026-10-01</text>
<text x="457.1" y="371.5">2026-10-10 23:31:51 UTC</text>
<text x="457.1" y="376.3">mm (dimensi), m² (luas)</text>
<text x="370.1" y="382.7">Rekreasi</text>
<text x="457.1" y="386.1">Max (supervisor) belum review</text>
<text x="28" y="395.5">Skala 1:100 @ A2 · lantai L1</text>
<text x="179" y="392.9">0</text>
<text x="189.3" y="392.9">1</text>
<text x="199.1" y="392.9">2</text>
<text x="229.2" y="392.9">5</text>
<text x="278.3" y="392.9">10 m</text>
<text x="329.7" y="390">±0,00 m</text>
<text x="370.1" y="390">Kerja &amp; Kunjungan (lembar ini)</text>
<text x="457.1" y="390.9">world.json sha256 0252db19b7b6af27</text>
<text x="554.2" y="395.3">Rev P03</text>
<text x="28" y="400.5">Ukuran dalam mm, as ke as dinding</text>
</g>
<g font-size="3.7" fill="#2f4238">
<text x="98.3" y="55.4">7000</text>
<text x="168.3" y="55.4">7000</text>
<text x="233.2" y="55.4">6000</text>
<text x="288.2" y="55.4">5000</text>
<text x="333.1" y="55.4">4000</text>
<text x="368.2" y="55.4">3000</text>
<text x="511.6" y="75.1">8000</text>
<text x="50.4" y="103.1" transform="rotate(-90 50.4 103.1)">5500</text>
<text x="402.4" y="103.1" transform="rotate(-90 402.4 103.1)">5500</text>
<text x="50.4" y="140.9" transform="rotate(-90 50.4 140.9)">2000</text>
<text x="402.4" y="140.9" transform="rotate(-90 402.4 140.9)">2000</text>
<text x="50.4" y="180.8" transform="rotate(-90 50.4 180.8)">6000</text>
<text x="402.4" y="180.8" transform="rotate(-90 402.4 180.8)">6000</text>
<text x="43.4" y="196.8" transform="rotate(-90 43.4 196.8)">24000</text>
<text x="50.4" y="223.2" transform="rotate(-90 50.4 223.2)">2500</text>
<text x="402.4" y="223.2" transform="rotate(-90 402.4 223.2)">2500</text>
<text x="50.4" y="275.9" transform="rotate(-90 50.4 275.9)">8000</text>
<text x="402.4" y="270.7" transform="rotate(-90 402.4 270.7)">7000</text>
<text x="402.4" y="310.6" transform="rotate(-90 402.4 310.6)">1000</text>
<text x="103.1" y="327.4">8000</text>
<text x="202.4" y="327.4">12000</text>
<text x="293.2" y="327.4">6000</text>
<text x="340.9" y="327.4">3500</text>
<text x="370.8" y="327.4">2500</text>
<text x="132.4" y="334.4">14000</text>
<text x="233.2" y="334.4">6000</text>
<text x="293.2" y="334.4">6000</text>
<text x="353.2" y="334.4">6000</text>
<text x="222.3" y="341.4">32000</text>
</g>
<g font-size="3.7" fill="#1f4d3a">
<text x="444.7" y="82">ID</text>
<text x="440" y="107.4">L1-MEET</text>
<text x="440" y="112.2">L1-LOBBY</text>
<text x="440" y="117">L1-GALLERY</text>
<text x="440" y="121.9">L1-PANTRY</text>
<text x="440" y="126.7">L1-SHAFT-W</text>
<text x="440" y="131.6">L1-WC</text>
<text x="440" y="136.4">L1-CORR</text>
<text x="440" y="141.2">L1-DISC</text>
<text x="440" y="146.1">L1-IMPL</text>
<text x="440" y="150.9">L1-CORE</text>
<text x="440" y="155.8">L1-NOVA</text>
<text x="440" y="160.6">L1-LAB</text>
<text x="440" y="165.4">L1-NCORR</text>
<text x="440" y="170.3">L1-CEO</text>
<text x="440" y="175.1">L1-HUGO</text>
<text x="440" y="180">L1-KEVIN</text>
<text x="440" y="184.8">L1-BRUNO</text>
<text x="440" y="189.6">L1-SERVER</text>
<text x="440" y="194.5">L1-RISER</text>
<text x="440" y="199.3">L1-STORE</text>
<text x="323.8" y="382.7">L2 +4,00 m</text>
<text x="323.8" y="390">L1</text>
</g>
<g font-size="3.7" fill="#5a524b">
<text x="512.3" y="82">Dnn</text>
<text x="364.7" y="101.8">15,00 m²</text>
<text x="165.6" y="105.9">38,50 m²</text>
<text x="245.5" y="105.9">33,00 m²</text>
<text x="285.6" y="105.9">27,50 m²</text>
<text x="332.3" y="106.9">22,00 m²</text>
<text x="440" y="102.2">ID</text>
<text x="467" y="102.2">Nama</text>
<text x="571.3" y="102.2">Luas</text>
<text x="78.6" y="108.9">38,50 m²</text>
<text x="314.5" y="112.3" transform="rotate(-90 314.5 112.3)">D19</text>
<text x="342.2" y="119.4">1,50 m²</text>
<text x="99.3" y="132">D15</text>
<text x="169.2" y="132">D16</text>
<text x="234.3" y="132">D17</text>
<text x="289.2" y="132">D18</text>
<text x="358.9" y="132">D20</text>
<text x="374.2" y="132">D21</text>
<text x="72.8" y="141.6" transform="rotate(-90 72.8 141.6)">DEXN</text>
<text x="214.3" y="142.9">64,00 m²</text>
<text x="343.9" y="144.5">D22</text>
<text x="237.7" y="152">D14</text>
<text x="76.4" y="167.9">36,00 m²</text>
<text x="160.3" y="173.8">48,00 m²</text>
<text x="350.4" y="173.9">36,00 m²</text>
<text x="290.4" y="175.8">36,00 m²</text>
<text x="244.4" y="188.9">36,00 m²</text>
<text x="440" y="209.6">= envelope 32 x 24 m (768,00 m²)</text>
<text x="94.9" y="212">D9</text>
<text x="164.1" y="212">D10</text>
<text x="248.4" y="212">D11</text>
<text x="294.2" y="212">D12</text>
<text x="354.3" y="212">D13</text>
<text x="72.8" y="224.4" transform="rotate(-90 72.8 224.4)">DEXW</text>
<text x="220.3" y="223.9">80,00 m²</text>
<text x="383.8" y="223.7" transform="rotate(-90 383.8 223.7)">DEXE</text>
<text x="105" y="229.5">D3</text>
<text x="235.1" y="229.5">D1</text>
<text x="295" y="229.5">D5</text>
<text x="342.4" y="229.5">D6</text>
<text x="372.5" y="229.5">D7</text>
<text x="152" y="274.1" transform="rotate(-90 152 274.1)">D2</text>
<text x="264.5" y="274.1" transform="rotate(-90 264.5 274.1)">D4</text>
<text x="290.3" y="271.9">48,00 m²</text>
<text x="368.9" y="270.8">17,50 m²</text>
<text x="200.4" y="280.9">96,00 m²</text>
<text x="343.3" y="283.9">28,00 m²</text>
<text x="100.3" y="297.9">64,00 m²</text>
<text x="372.4" y="299.5">D8</text>
<text x="337.5" y="302.4">2,50 m²</text>
<text x="202.7" y="308.8">DENT</text>
<text x="440" y="315.7">Rev</text>
<text x="450" y="315.7">Tanggal</text>
<text x="470" y="315.7">Keterangan</text>
<text x="440" y="361.8">Skala</text>
<text x="543.4" y="362.3">Nomor lembar</text>
<text x="440" y="366.6">Revisi</text>
<text x="440" y="371.5">Render</text>
<text x="440" y="376.3">Satuan</text>
<text x="440" y="381.2">Digambar Claude Code cloud (generator)</text>
<text x="440" y="386.1">Diperiksa</text>
<text x="440" y="390.9">Sumber</text>
<text x="440" y="395.8">Generator cad/generate.py v1</text>
<text x="180" y="400.3">Benar pada cetak A2 100%: 10 m = 100 mm</text>
<text x="440" y="401.7">Huruf: KantorRPG Sans, turunan Alegreya Sans karya Juan Pablo del Peral (SIL OFL 1.1, paket</text>
<text x="440" y="406.6">Debian fonts-alegreya-sans), subset tertanam.</text>
</g>
<g font-size="3.7" fill="#b5532f">
<text x="252.6" y="160.3">LIFT</text>
<text x="210.9" y="198.5">NAIK</text>
</g>
<text font-size="3.7" fill="#fff" x="541" y="343">Bukan untuk konstruksi</text>
</svg>
